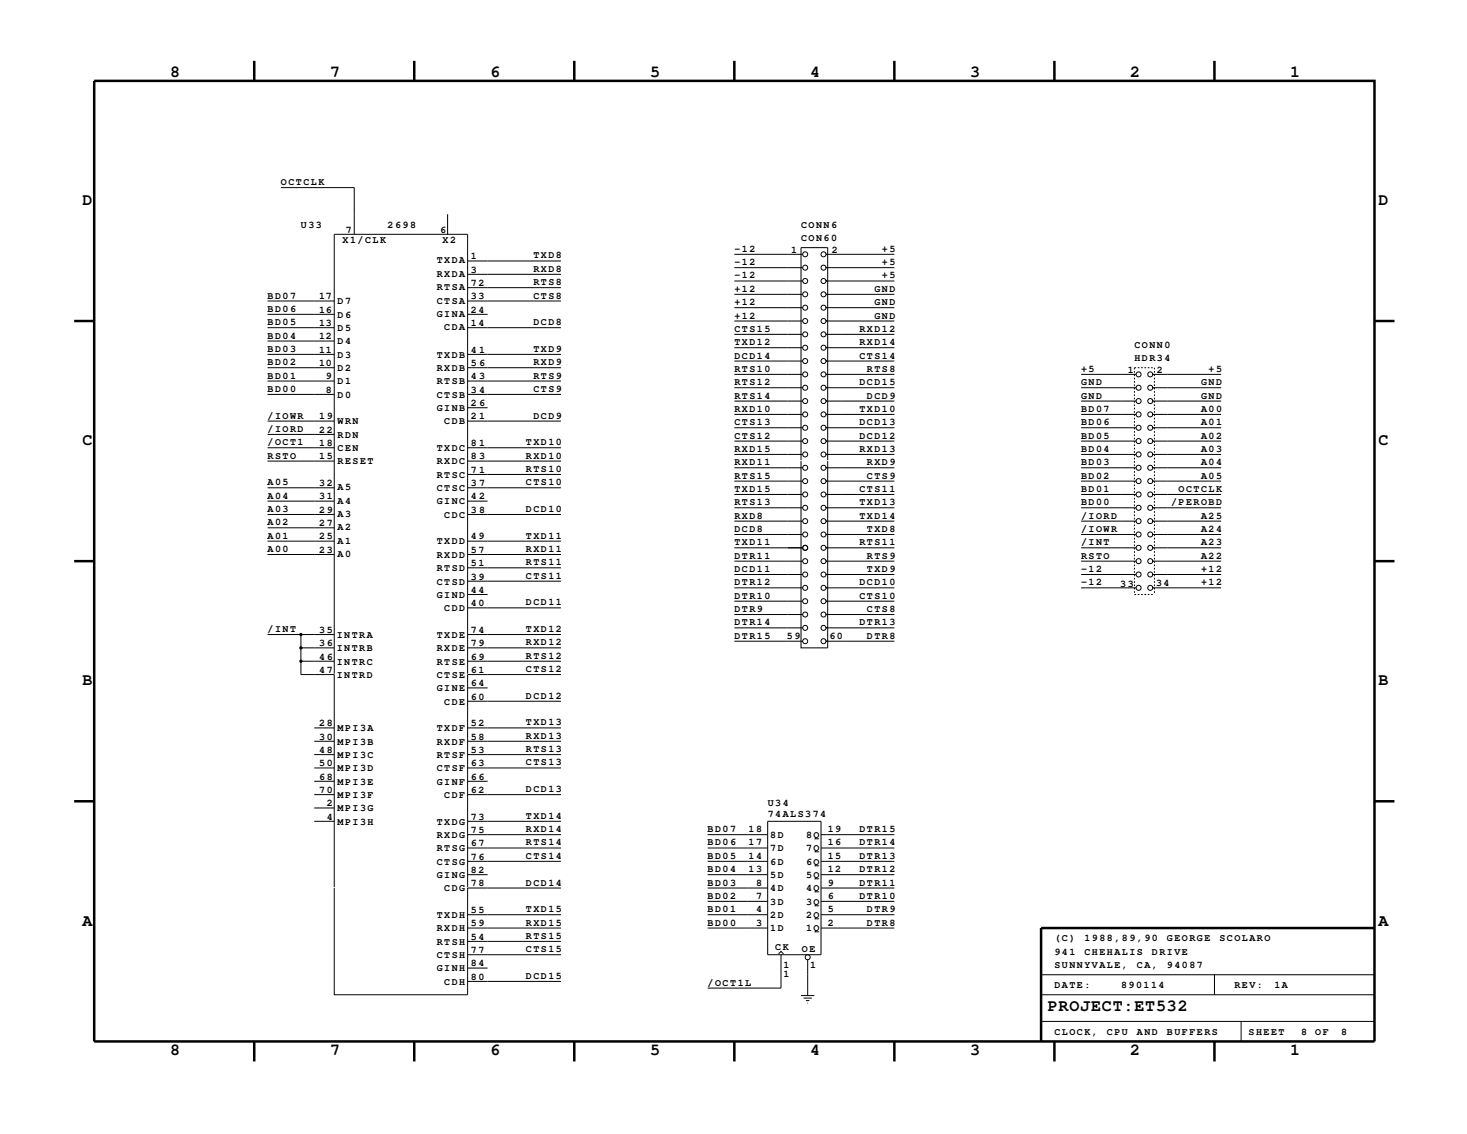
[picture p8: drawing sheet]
<svg xmlns="http://www.w3.org/2000/svg" width="279mm" height="216mm" viewBox="0 0 279 216" stroke-linecap="round" stroke-linejoin="round" font-family="sans-serif">
<g fill="none" stroke="#000" stroke-width=".48">
<path d="M17.9 15.4h243.9v182.9h-243.9zM48.4 11.6v3.8M78.9 11.6v3.8M109.4 11.6v3.8M139.9 11.6v3.8M170.3 11.6v3.8M200.8 11.6v3.8M231.3 11.6v3.8M14.1 61.1h3.8M261.8 61.1h3.8M14.1 106.8h3.8M261.8 106.8h3.8"/>
<path d="M14.1 152.6h3.8M261.8 152.6h3.8M261.8 176.7h-63.5v21.6M48.4 198.3v3.8M78.9 198.3v3.8M109.4 198.3v3.8M139.9 198.3v3.8M170.3 198.3v3.8M200.8 198.3v3.8M231.3 198.3v3.8"/>
</g>
<g fill="none" stroke="#000" stroke-width=".19">
<path d="M53.5 35.7h14v8.9M51 59.8h12.7M51 57.3h12.7M85.2 40.8v3.8M89.1 59.8h3.8M89.1 57.3h17.7M89.1 54.8h17.7M89.1 52.2h17.7M89.1 49.7h17.7M139.9 58.6h13M139.9 56h13M139.9 53.5h13"/>
<path d="M139.9 51h13M139.9 48.4h13M157.3 58.6a.48 .48 0 0 0-.6-.5 .48 .48 0 0 0-.2 .8 .48 .48 0 0 0 .8-.1v-.2h13M157.3 56a.48 .48 0 0 0-.6-.4 .48 .48 0 0 0-.2 .7 .48 .48 0 0 0 .8 0v-.3h13M157.3 53.5a.48 .48 0 0 0-.6-.4 .48 .48 0 0 0-.2 .7 .48 .48 0 0 0 .8-.1v-.2h13M157.3 51a.48 .48 0 0 0-.6-.5 .48 .48 0 0 0-.2 .8 .48 .48 0 0 0 .8-.1v-.2h13M157.3 48.4a.48 .48 0 0 0-.6-.4 .48 .48 0 0 0-.2 .7 .48 .48 0 0 0 .8 0v-.3h13M51 75.1h12.7M51 72.5h12.7M51 70h12.7M51 67.5h12.7M51 64.9h12.7"/>
<path d="M51 62.4h12.7M89.1 75.1h17.7M89.1 72.5h17.7M89.1 70h17.7M89.1 67.5h17.7M89.1 62.4h17.7M89.1 77.6h3.8M139.9 61.1h13M139.9 78.9h13M139.9 76.4h13M139.9 73.8h13M139.9 71.3h13"/>
<path d="M139.9 68.7h13M139.9 66.2h13M139.9 63.7h13M157.3 78.9a.48 .48 0 0 0-.6-.4 .48 .48 0 0 0-.2 .7 .48 .48 0 0 0 .8-.1v-.2h13M157.3 76.4a.48 .48 0 0 0-.6-.5 .48 .48 0 0 0-.2 .8 .48 .48 0 0 0 .8-.1v-.2h13M157.3 73.8a.48 .48 0 0 0-.6-.4 .48 .48 0 0 0-.2 .7 .48 .48 0 0 0 .8 0v-.3h13M157.3 71.3a.48 .48 0 0 0-.6-.5 .48 .48 0 0 0-.2 .8 .48 .48 0 0 0 .8-.1v-.2h13M157.3 68.7a.48 .48 0 0 0-.6-.4 .48 .48 0 0 0-.2 .7 .48 .48 0 0 0 .8 0v-.3h13M157.3 66.2a.48 .48 0 0 0-.6-.4 .48 .48 0 0 0-.2 .7 .48 .48 0 0 0 .8-.1v-.2h13M157.3 63.7a.48 .48 0 0 0-.6-.5 .48 .48 0 0 0-.2 .8 .48 .48 0 0 0 .8-.1v-.2h13M157.3 61.1a.48 .48 0 0 0-.6-.4 .48 .48 0 0 0-.2 .7 .48 .48 0 0 0 .8 0v-.3h13M205.9 78.9h10.5"/>
<path d="M205.9 76.4h10.5M205.9 73.8h10.5M205.9 71.3h10.5M219.6 71.3a.48 .48 0 0 0-.7-.5 .48 .48 0 0 0-.2 .8 .48 .48 0 0 0 .8-.1l.1-.2h13M219.6 73.8a.48 .48 0 0 0-.7-.4 .48 .48 0 0 0-.2 .7 .48 .48 0 0 0 .8 0l.1-.3h13M219.6 76.4a.48 .48 0 0 0-.7-.5 .48 .48 0 0 0-.2 .8 .48 .48 0 0 0 .8-.1l.1-.2h13M219.6 78.9a.48 .48 0 0 0-.7-.4 .48 .48 0 0 0-.2 .7 .48 .48 0 0 0 .8-.1l.1-.2h13M51 87.8h12.7M51 85.2h12.7M51 82.7h12.7M51 80.2h12.7M51 97.9h12.7"/>
<path d="M51 95.4h12.7M51 92.9h12.7M89.1 87.8h17.7M89.1 85.2h17.7M89.1 80.2h17.7M89.1 97.9h17.7M89.1 95.4h3.8M89.1 92.9h17.7M89.1 90.3h17.7M139.9 99.2h13M139.9 96.7h13M139.9 94.1h13"/>
<path d="M139.9 91.6h13M139.9 89.1h13M139.9 86.5h13M139.9 84h13M139.9 81.4h13M152.6 87.8v35.5h5v-35.5M152.6 87.6v-40.5h5v40.5M157.3 99.2a.48 .48 0 0 0-.6-.4 .48 .48 0 0 0-.2 .7 .48 .48 0 0 0 .8 0v-.3h13M157.3 96.7a.48 .48 0 0 0-.6-.5 .48 .48 0 0 0-.2 .8 .48 .48 0 0 0 .8-.1v-.2h13M157.3 94.1a.48 .48 0 0 0-.6-.4 .48 .48 0 0 0-.2 .7 .48 .48 0 0 0 .8 0v-.3h13M157.3 91.6a.48 .48 0 0 0-.6-.4 .48 .48 0 0 0-.2 .7 .48 .48 0 0 0 .8-.1v-.2h13M157.3 89.1a.48 .48 0 0 0-.6-.5 .48 .48 0 0 0-.2 .8 .48 .48 0 0 0 .8-.1v-.2h13"/>
<path d="M157.3 86.5a.48 .48 0 0 0-.6-.4 .48 .48 0 0 0-.2 .7 .48 .48 0 0 0 .8 0v-.3h13M157.3 84a.48 .48 0 0 0-.6-.5 .48 .48 0 0 0-.2 .8 .48 .48 0 0 0 .8-.1v-.2h13M157.3 81.4a.48 .48 0 0 0-.6-.4 .48 .48 0 0 0-.2 .7 .48 .48 0 0 0 .8 0v-.3h13M205.9 99.2h10.5M205.9 96.7h10.5M205.9 94.1h10.5M205.9 91.6h10.5M205.9 89.1h10.5M205.9 86.5h10.5M205.9 84h10.5M205.9 81.4h10.5M219.6 81.4a.48 .48 0 0 0-.7-.4 .48 .48 0 0 0-.2 .7 .48 .48 0 0 0 .8 0l.1-.3h13"/>
<path d="M219.6 84a.48 .48 0 0 0-.7-.5 .48 .48 0 0 0-.2 .8 .48 .48 0 0 0 .8-.1l.1-.2h13M219.6 86.5a.48 .48 0 0 0-.7-.4 .48 .48 0 0 0-.2 .7 .48 .48 0 0 0 .8 0l.1-.3h13M219.6 89.1a.48 .48 0 0 0-.7-.5 .48 .48 0 0 0-.2 .8 .48 .48 0 0 0 .8-.1l.1-.2h13M219.6 91.6a.48 .48 0 0 0-.7-.4 .48 .48 0 0 0-.2 .7 .48 .48 0 0 0 .8-.1l.1-.2h13M219.6 94.1a.48 .48 0 0 0-.7-.4 .48 .48 0 0 0-.2 .7 .48 .48 0 0 0 .8 0l.1-.3h13M219.6 96.7a.48 .48 0 0 0-.7-.5 .48 .48 0 0 0-.2 .8 .48 .48 0 0 0 .8-.1l.1-.2h13M219.6 99.2a.48 .48 0 0 0-.7-.4 .48 .48 0 0 0-.2 .7 .48 .48 0 0 0 .8 0l.1-.3h13M51 105.6h12.7M51 103h12.7M51 100.5h12.7M89.1 105.6h17.7M89.1 103h17.7"/>
<path d="M89.1 115.7h17.7M89.1 110.6h17.7M89.1 108.1h17.7M89.1 113.2h3.8M139.9 119.5h13M139.9 117h13M139.9 114.5h13M139.9 111.9h13M139.9 109.4h13M139.9 106.8h13M139.9 104.3h13M139.9 101.8h13"/>
<path d="M157.3 104.3a.48 .48 0 0 0-.6-.4 .48 .48 0 0 0-.2 .7 .48 .48 0 0 0 .8-.1v-.2h13M157.3 101.8a.48 .48 0 0 0-.6-.5 .48 .48 0 0 0-.2 .8 .48 .48 0 0 0 .8-.1v-.2h13M157.3 109.4a.48 .48 0 0 0-.6-.5 .48 .48 0 0 0-.2 .8 .48 .48 0 0 0 .8-.1v-.2h13M157.3 111.9a.48 .48 0 0 0-.6-.4 .48 .48 0 0 0-.2 .7 .48 .48 0 0 0 .8 0v-.3h13M157.3 114.5a.48 .48 0 0 0-.6-.5 .48 .48 0 0 0-.2 .8 .48 .48 0 0 0 .8-.1v-.2h13M157.3 117a.48 .48 0 0 0-.6-.4 .48 .48 0 0 0-.2 .7 .48 .48 0 0 0 .8-.1v-.2h13M157.3 119.5a.48 .48 0 0 0-.6-.4 .48 .48 0 0 0-.2 .7 .48 .48 0 0 0 .8 0v-.3h13M157.3 106.8a.48 .48 0 0 0-.6-.4 .48 .48 0 0 0-.2 .7 .48 .48 0 0 0 .8 0v-.3h13M205.9 111.9h10.5M205.9 109.4h10.5M205.9 106.8h10.5M205.9 104.3h10.5"/>
<path d="M205.9 101.8h10.5M219.6 101.8a.48 .48 0 0 0-.7-.5 .48 .48 0 0 0-.2 .8 .48 .48 0 0 0 .8-.1l.1-.2h13M219.6 111.9a.48 .48 0 0 0-.7-.4 .48 .48 0 0 0-.2 .7 .48 .48 0 0 0 .8 0l.1-.3h13M219.6 109.4a.48 .48 0 0 0-.7-.5 .48 .48 0 0 0-.2 .8 .48 .48 0 0 0 .8-.1l.1-.2h13M219.6 106.8a.48 .48 0 0 0-.7-.4 .48 .48 0 0 0-.2 .7 .48 .48 0 0 0 .8 0l.1-.3h13M219.6 104.3a.48 .48 0 0 0-.7-.4 .48 .48 0 0 0-.2 .7 .48 .48 0 0 0 .8-.1l.1-.2h13M51 120.8h12.7M57.3 120.8v5.1M57.3 125.9v2.5h6.4v40.5M57.3 123.3h6.4M57.3 125.9h6.4M59.8 138.6h3.9"/>
<path d="M63.7 128.3v-83.7h25.4v83.7M89.1 123.3h17.7M89.1 125.9h17.7M89.1 120.8h17.7M89.1 133.5h17.7M89.1 138.6h17.7M89.1 131h3.8M106.8 128.4h-17.7v40.5M139.9 122.1h13M157.3 122.1a.48 .48 0 0 0-.6-.5 .48 .48 0 0 0-.2 .8 .48 .48 0 0 0 .8-.1v-.2h13M59.8 151.3h3.9M59.8 146.2h3.9"/>
<path d="M59.8 143.7h3.9M59.8 141.1h3.9M59.8 156.4h3.9M59.8 148.7h3.9M59.8 153.8h3.9M89.1 151.3h17.7M89.1 146.2h17.7M89.1 143.7h17.7M89.1 141.1h17.7M89.1 158.9h17.7M89.1 156.4h17.7M89.1 148.7h3.8"/>
<path d="M134.8 158.9h11.4M146.2 156.4h10.2v25.4h-10.2zM156.4 158.9h13.9M63.7 169.1v20.3h25.4v-20.3h17.7M89.1 164h17.7M89.1 161.4h17.7M89.1 179.2h17.7M89.1 176.7h17.7M89.1 174.1h17.7M89.1 166.5h3.8M134.8 169.1h11.4M134.8 164h11.4"/>
<path d="M134.8 161.4h11.4M134.8 176.7h11.4M134.8 174.1h11.4M134.8 171.6h11.4M134.8 166.5h11.4M156.4 169.1h13.9M156.4 164h13.9M156.4 161.4h13.9M156.4 176.7h13.9M156.4 174.1h13.9M156.4 171.6h13.9M156.4 166.5h13.9"/>
<path d="M89.1 186.8h17.7M89.1 181.8h17.7M89.1 184.3h3.8M148.3 181.6l.4-.5 .5 .5M148.7 181.8v6.3h-13.9M152.6 189.5h2.5M153 190h1.6M153.5 190.5h.6M153.8 182.7v6.8M198.3 194.5h63.5M198.3 189.4h63.5M198.3 185.6h63.5"/>
<path d="M231.3 185.6v3.8M236.4 194.5v3.8"/>
<circle cx="153.4" cy="53.5" r=".48"/>
<circle cx="153.4" cy="56" r=".48"/>
<circle cx="153.4" cy="58.6" r=".48"/>
<circle cx="153.4" cy="48.4" r=".48"/>
<circle cx="153.4" cy="51" r=".48"/>
<circle cx="153.4" cy="61.1" r=".48"/>
<circle cx="153.4" cy="63.7" r=".48"/>
<circle cx="153.4" cy="66.2" r=".48"/>
<circle cx="153.4" cy="78.9" r=".48"/>
<circle cx="153.4" cy="73.8" r=".48"/>
<circle cx="153.4" cy="71.3" r=".48"/>
<circle cx="153.4" cy="68.7" r=".48"/>
<circle cx="153.4" cy="76.4" r=".48"/>
<circle cx="216.9" cy="71.3" r=".48"/>
<circle cx="216.9" cy="78.9" r=".48"/>
<circle cx="216.9" cy="76.4" r=".48"/>
<circle cx="216.9" cy="73.8" r=".48"/>
<circle cx="153.4" cy="91.6" r=".48"/>
<circle cx="153.4" cy="94.1" r=".48"/>
<circle cx="153.4" cy="84" r=".48"/>
<circle cx="153.4" cy="99.2" r=".48"/>
<circle cx="153.4" cy="89.1" r=".48"/>
<circle cx="153.4" cy="86.5" r=".48"/>
<circle cx="153.4" cy="81.4" r=".48"/>
<circle cx="153.4" cy="96.7" r=".48"/>
<circle cx="216.9" cy="84" r=".48"/>
<circle cx="216.9" cy="89.1" r=".48"/>
<circle cx="216.9" cy="96.7" r=".48"/>
<circle cx="216.9" cy="81.4" r=".48"/>
<circle cx="216.9" cy="99.2" r=".48"/>
<circle cx="216.9" cy="86.5" r=".48"/>
<circle cx="216.9" cy="94.1" r=".48"/>
<circle cx="216.9" cy="91.6" r=".48"/>
<circle cx="153.4" cy="117" r=".48"/>
<circle cx="153.4" cy="101.8" r=".48"/>
<circle cx="153.4" cy="104.3" r=".48"/>
<circle cx="153.4" cy="111.9" r=".48"/>
<circle cx="153.4" cy="119.5" r=".48"/>
<circle cx="153.4" cy="114.5" r=".48"/>
<circle cx="153.4" cy="106.8" r=".48"/>
<circle cx="153.4" cy="109.4" r=".48"/>
<circle cx="216.9" cy="106.8" r=".48"/>
<circle cx="216.9" cy="101.8" r=".48"/>
<circle cx="216.9" cy="111.9" r=".48"/>
<circle cx="216.9" cy="109.4" r=".48"/>
<circle cx="216.9" cy="104.3" r=".48"/>
<circle cx="153.4" cy="122.1" r=".48"/>
<circle cx="153.8" cy="182.2" r=".48"/>
</g>
<g fill="#000">
<circle cx="57.3" cy="123.3" r=".32"/>
<circle cx="57.3" cy="120.8" r=".32"/>
<circle cx="57.3" cy="125.9" r=".32"/>
<circle cx="153.8" cy="191" r=".08"/>
</g>
<path d="M216.1 70h3.8M216.1 70v40.5M219.9 70v40.5M216.1 110.6v2.6M216.1 113.2h3.8M219.9 110.6v2.6" fill="none" stroke="#000" stroke-width=".19" stroke-dasharray=".3 .3" stroke-linecap="butt"/>
<g font-size="3.2">
<text x="32.4" y="14.6">8</text>
<text x="62.9" y="14.6">7</text>
<text x="93.3" y="14.6">6</text>
<text x="123.8" y="14.6">5</text>
<text x="154.3" y="14.6">4</text>
<text x="184.8" y="14.6">3</text>
<text x="215.3" y="14.6">2</text>
<text x="245.7" y="14.6">1</text>
<text x="15.7" y="39.1">D</text>
<text x="262.6" y="39.1">D</text>
<text x="15.7" y="84.8">C</text>
<text x="262.6" y="84.8">C</text>
<text x="15.7" y="130.5">B</text>
<text x="262.6" y="130.5">B</text>
<text x="15.7" y="176.2">A</text>
<text x="262.6" y="176.2">A</text>
<text x="199.5" y="192.6">PROJECT:ET532</text>
<text x="32.4" y="200.8">8</text>
<text x="62.9" y="200.8">7</text>
<text x="93.3" y="200.8">6</text>
<text x="123.8" y="200.8">5</text>
<text x="154.3" y="200.8">4</text>
<text x="184.8" y="200.8">3</text>
<text x="215.3" y="200.8">2</text>
<text x="245.7" y="200.8">1</text>
</g>
<g font-size="1.9">
<text x="53.5" y="35.2">OCTCLK</text>
<text x="57.3" y="43.3">U33</text>
<text x="65.2" y="46.4">X1/CLK</text>
<text x="65.9" y="44.3">7</text>
<text x="73.8" y="43.3">2698</text>
<text x="83.8" y="44.3">6</text>
<text x="84.3" y="46.4">X2</text>
<text x="139.9" y="47.9">-12</text>
<text x="152.6" y="45.9">CON60</text>
<text x="152.6" y="43.3">CONN6</text>
<text x="168" y="47.9">+5</text>
<text x="83.2" y="50.2">TXDA</text>
<text x="83.2" y="52.7">RXDA</text>
<text x="89.7" y="49.4">1</text>
<text x="89.7" y="51.9">3</text>
<text x="101.6" y="51.8">RXD8</text>
<text x="101.6" y="49.2">TXD8</text>
<text x="139.9" y="53">-12</text>
<text x="139.9" y="50.5">-12</text>
<text x="150.7" y="48.1">1</text>
<text x="158.4" y="48.1">2</text>
<text x="168" y="50.5">+5</text>
<text x="168" y="53">+5</text>
<text x="51" y="56.8">BD07</text>
<text x="51" y="59.4">BD06</text>
<text x="60.8" y="57">17</text>
<text x="60.8" y="59.5">16</text>
<text x="64.3" y="57.9">D7</text>
<text x="83.2" y="55.2">RTSA</text>
<text x="83.2" y="57.8">CTSA</text>
<text x="89.7" y="54.5">72</text>
<text x="89.7" y="57">33</text>
<text x="89.7" y="59.5">24</text>
<text x="101.6" y="56.8">CTS8</text>
<text x="101.6" y="54.3">RTS8</text>
<text x="139.9" y="58.1">+12</text>
<text x="139.9" y="55.6">+12</text>
<text x="166.5" y="58.1">GND</text>
<text x="166.5" y="55.6">GND</text>
<text x="51" y="61.9">BD05</text>
<text x="51" y="64.5">BD04</text>
<text x="60.8" y="62.1">13</text>
<text x="60.8" y="64.6">12</text>
<text x="64.3" y="60.5">D6</text>
<text x="64.3" y="63">D5</text>
<text x="64.3" y="65.6">D4</text>
<text x="83.2" y="60.3">GINA</text>
<text x="84.6" y="62.9">CDA</text>
<text x="89.7" y="62.1">14</text>
<text x="101.6" y="61.9">DCD8</text>
<text x="139.9" y="60.6">+12</text>
<text x="139.9" y="63.2">CTS15</text>
<text x="139.9" y="65.7">TXD12</text>
<text x="163.7" y="63.2">RXD12</text>
<text x="163.7" y="65.7">RXD14</text>
<text x="166.5" y="60.6">GND</text>
<text x="51" y="67">BD03</text>
<text x="51" y="69.5">BD02</text>
<text x="60.8" y="67.2">11</text>
<text x="60.8" y="69.7">10</text>
<text x="64.3" y="68.1">D3</text>
<text x="64.3" y="70.6">D2</text>
<text x="83.2" y="68.1">TXDB</text>
<text x="83.2" y="70.6">RXDB</text>
<text x="89.7" y="67.2">4</text>
<text x="89.7" y="69.7">5</text>
<text x="91.3" y="67.2">1</text>
<text x="91.3" y="69.7">6</text>
<text x="101.6" y="69.5">RXD9</text>
<text x="101.6" y="67">TXD9</text>
<text x="139.9" y="68.3">DCD14</text>
<text x="139.9" y="70.8">RTS10</text>
<text x="163.7" y="68.3">CTS14</text>
<text x="165.1" y="70.8">RTS8</text>
<text x="205.9" y="70.8">+5</text>
<text x="214.8" y="71">1</text>
<text x="216.1" y="68.7">HDR34</text>
<text x="216.1" y="66.2">CONN0</text>
<text x="220.3" y="71">2</text>
<text x="230.2" y="70.8">+5</text>
<text x="51" y="72.1">BD01</text>
<text x="51" y="74.6">BD00</text>
<text x="62.1" y="72.2">9</text>
<text x="62.1" y="74.8">8</text>
<text x="64.3" y="73.2">D1</text>
<text x="64.3" y="75.7">D0</text>
<text x="83.2" y="73.2">RTSB</text>
<text x="83.2" y="75.7">CTSB</text>
<text x="89.7" y="72.2">4</text>
<text x="89.7" y="74.8">3</text>
<text x="89.7" y="77.3">2</text>
<text x="91.3" y="72.2">3</text>
<text x="91.3" y="74.8">4</text>
<text x="91.3" y="77.3">6</text>
<text x="101.6" y="74.6">CTS9</text>
<text x="101.6" y="72.1">RTS9</text>
<text x="139.9" y="73.3">RTS12</text>
<text x="139.9" y="75.9">RTS14</text>
<text x="163.7" y="73.3">DCD15</text>
<text x="165.1" y="75.9">DCD9</text>
<text x="205.9" y="73.3">GND</text>
<text x="205.9" y="75.9">GND</text>
<text x="228.8" y="73.3">GND</text>
<text x="228.8" y="75.9">GND</text>
<text x="51" y="82.2">/IORD</text>
<text x="51" y="79.7">/IOWR</text>
<text x="60.8" y="79.9">19</text>
<text x="60.8" y="82.4">22</text>
<text x="64.3" y="80.8">WRN</text>
<text x="64.3" y="83.3">RDN</text>
<text x="83.2" y="78.3">GINB</text>
<text x="84.6" y="80.8">CDB</text>
<text x="89.7" y="79.9">2</text>
<text x="91.3" y="79.9">1</text>
<text x="101.6" y="79.7">DCD9</text>
<text x="139.9" y="78.4">RXD10</text>
<text x="139.9" y="81">CTS13</text>
<text x="139.9" y="83.5">CTS12</text>
<text x="163.7" y="78.4">TXD10</text>
<text x="163.7" y="81">DCD13</text>
<text x="163.7" y="83.5">DCD12</text>
<text x="205.9" y="78.4">BD07</text>
<text x="205.9" y="81">BD06</text>
<text x="205.9" y="83.5">BD05</text>
<text x="228.8" y="81">A01</text>
<text x="228.8" y="78.4">A00</text>
<text x="228.8" y="83.5">A02</text>
<text x="51" y="87.3">RSTO</text>
<text x="51" y="84.8">/OCT1</text>
<text x="60.8" y="84.9">18</text>
<text x="60.8" y="87.5">15</text>
<text x="64.3" y="85.9">CEN</text>
<text x="64.3" y="88.4">RESET</text>
<text x="83.2" y="85.9">TXDC</text>
<text x="83.2" y="88.4">RXDC</text>
<text x="89.7" y="84.9">8</text>
<text x="89.7" y="87.5">8</text>
<text x="91.3" y="84.9">1</text>
<text x="91.3" y="87.5">3</text>
<text x="100.2" y="89.9">RTS10</text>
<text x="100.2" y="87.3">RXD10</text>
<text x="100.2" y="84.8">TXD10</text>
<text x="139.9" y="86">RXD15</text>
<text x="139.9" y="88.6">RXD11</text>
<text x="163.7" y="86">RXD13</text>
<text x="165.1" y="88.6">RXD9</text>
<text x="205.9" y="86">BD04</text>
<text x="205.9" y="88.6">BD03</text>
<text x="228.8" y="86">A03</text>
<text x="228.8" y="88.6">A04</text>
<text x="51" y="94.9">A04</text>
<text x="51" y="92.4">A05</text>
<text x="60.8" y="92.6">32</text>
<text x="60.8" y="95.1">31</text>
<text x="64.3" y="93.3">A5</text>
<text x="64.3" y="95.9">A4</text>
<text x="83.2" y="91">RTSC</text>
<text x="83.2" y="93.5">CTSC</text>
<text x="89.7" y="90">7</text>
<text x="89.7" y="92.6">3</text>
<text x="89.7" y="95.1">4</text>
<text x="91.3" y="90">1</text>
<text x="91.3" y="92.6">7</text>
<text x="91.3" y="95.1">2</text>
<text x="100.2" y="92.4">CTS10</text>
<text x="139.9" y="91.1">RTS15</text>
<text x="139.9" y="93.7">TXD15</text>
<text x="163.7" y="93.7">CTS11</text>
<text x="165.1" y="91.1">CTS9</text>
<text x="205.9" y="91.1">BD02</text>
<text x="205.9" y="93.7">BD01</text>
<text x="224.5" y="93.7">OCTCLK</text>
<text x="228.8" y="91.1">A05</text>
<text x="51" y="100">A02</text>
<text x="51" y="97.5">A03</text>
<text x="60.8" y="97.6">29</text>
<text x="60.8" y="100.2">27</text>
<text x="64.3" y="98.4">A3</text>
<text x="64.3" y="101">A2</text>
<text x="83.2" y="96">GINC</text>
<text x="84.6" y="98.6">CDC</text>
<text x="89.7" y="97.6">3</text>
<text x="91.3" y="97.6">8</text>
<text x="100.2" y="97.5">DCD10</text>
<text x="139.9" y="96.2">RTS13</text>
<text x="139.9" y="98.7">RXD8</text>
<text x="139.9" y="101.3">DCD8</text>
<text x="163.7" y="96.2">TXD13</text>
<text x="163.7" y="98.7">TXD14</text>
<text x="165.1" y="101.3">TXD8</text>
<text x="205.9" y="98.7">/IORD</text>
<text x="205.9" y="101.3">/IOWR</text>
<text x="205.9" y="96.2">BD00</text>
<text x="223" y="96.2">/PEROBD</text>
<text x="228.8" y="101.3">A24</text>
<text x="228.8" y="98.7">A25</text>
<text x="51" y="105.1">A00</text>
<text x="51" y="102.6">A01</text>
<text x="60.8" y="102.7">25</text>
<text x="60.8" y="105.3">23</text>
<text x="64.3" y="103.5">A1</text>
<text x="64.3" y="106">A0</text>
<text x="83.2" y="103.7">TXDD</text>
<text x="83.2" y="106.2">RXDD</text>
<text x="89.7" y="102.7">49</text>
<text x="89.7" y="105.3">57</text>
<text x="89.7" y="107.8">51</text>
<text x="100.2" y="107.6">RTS11</text>
<text x="100.2" y="105.1">RXD11</text>
<text x="100.2" y="102.6">TXD11</text>
<text x="139.9" y="103.8">TXD11</text>
<text x="139.9" y="106.4">DTR11</text>
<text x="163.7" y="103.8">RTS11</text>
<text x="165.1" y="106.4">RTS9</text>
<text x="205.9" y="103.8">/INT</text>
<text x="205.9" y="106.4">RSTO</text>
<text x="228.8" y="106.4">A22</text>
<text x="228.8" y="103.8">A23</text>
<text x="83.2" y="108.7">RTSD</text>
<text x="83.2" y="111.3">CTSD</text>
<text x="83.2" y="113.8">GIND</text>
<text x="89.7" y="110.3">39</text>
<text x="89.7" y="112.9">44</text>
<text x="100.2" y="110.2">CTS11</text>
<text x="139.9" y="108.9">DCD11</text>
<text x="139.9" y="111.4">DTR12</text>
<text x="139.9" y="114">DTR10</text>
<text x="163.7" y="111.4">DCD10</text>
<text x="163.7" y="114">CTS10</text>
<text x="165.1" y="108.9">TXD9</text>
<text x="205.9" y="108.9">-12</text>
<text x="205.9" y="111.4">-12</text>
<text x="213.4" y="111.8">33</text>
<text x="220.2" y="111.6">34</text>
<text x="228.8" y="108.9">+12</text>
<text x="228.8" y="111.4">+12</text>
<text x="84.6" y="116.4">CDD</text>
<text x="89.7" y="115.4">40</text>
<text x="100.2" y="115.3">DCD11</text>
<text x="139.9" y="116.5">DTR9</text>
<text x="139.9" y="119.1">DTR14</text>
<text x="163.7" y="119.1">DTR13</text>
<text x="165.1" y="116.5">CTS8</text>
<text x="51" y="120.3">/INT</text>
<text x="60.8" y="120.5">35</text>
<text x="60.8" y="123">36</text>
<text x="60.8" y="125.6">46</text>
<text x="64.1" y="121.4">INTRA</text>
<text x="64.1" y="124">INTRB</text>
<text x="83.2" y="121.4">TXDE</text>
<text x="83.2" y="124">RXDE</text>
<text x="89.7" y="120.5">74</text>
<text x="89.7" y="123">79</text>
<text x="89.7" y="125.6">69</text>
<text x="100.2" y="125.4">RTS12</text>
<text x="100.2" y="122.9">RXD12</text>
<text x="100.2" y="120.3">TXD12</text>
<text x="139.9" y="121.6">DTR15</text>
<text x="149.9" y="121.6">59</text>
<text x="158" y="121.6">60</text>
<text x="165.1" y="121.6">DTR8</text>
<text x="60.8" y="128.1">47</text>
<text x="64.1" y="126.5">INTRC</text>
<text x="64.1" y="129.1">INTRD</text>
<text x="83.2" y="126.5">RTSE</text>
<text x="83.2" y="129.1">CTSE</text>
<text x="83.2" y="131.6">GINE</text>
<text x="89.7" y="128.1">61</text>
<text x="89.7" y="130.7">64</text>
<text x="100.2" y="128">CTS12</text>
<text x="84.6" y="134.1">CDE</text>
<text x="89.7" y="133.2">60</text>
<text x="100.2" y="133">DCD12</text>
<text x="60.8" y="138.3">28</text>
<text x="60.8" y="140.8">30</text>
<text x="60.8" y="143.4">48</text>
<text x="64.3" y="139.2">MPI3A</text>
<text x="64.3" y="141.8">MPI3B</text>
<text x="83.2" y="139.2">TXDF</text>
<text x="83.2" y="141.8">RXDF</text>
<text x="89.7" y="138.3">52</text>
<text x="89.7" y="140.8">58</text>
<text x="89.7" y="143.4">53</text>
<text x="100.2" y="140.7">RXD13</text>
<text x="100.2" y="138.1">TXD13</text>
<text x="100.2" y="143.2">RTS13</text>
<text x="60.8" y="145.9">50</text>
<text x="60.8" y="148.4">68</text>
<text x="64.3" y="144.3">MPI3C</text>
<text x="64.3" y="146.8">MPI3D</text>
<text x="64.3" y="149.4">MPI3E</text>
<text x="83.2" y="144.3">RTSF</text>
<text x="83.2" y="146.8">CTSF</text>
<text x="83.2" y="149.4">GINF</text>
<text x="89.7" y="145.9">63</text>
<text x="89.7" y="148.4">66</text>
<text x="100.2" y="145.7">CTS13</text>
<text x="60.8" y="151">70</text>
<text x="62.2" y="153.5">2</text>
<text x="64.3" y="151.9">MPI3F</text>
<text x="64.3" y="154.5">MPI3G</text>
<text x="84.6" y="151.9">CDF</text>
<text x="89.7" y="151">62</text>
<text x="100.2" y="155.9">TXD14</text>
<text x="100.2" y="150.8">DCD13</text>
<text x="146.2" y="155.6">74ALS374</text>
<text x="146.2" y="153.5">U34</text>
<text x="62.2" y="156.1">4</text>
<text x="64.3" y="157">MPI3H</text>
<text x="83.2" y="157">TXDG</text>
<text x="83.2" y="159.5">RXDG</text>
<text x="89.7" y="156.1">73</text>
<text x="89.7" y="158.6">75</text>
<text x="89.7" y="161.1">67</text>
<text x="100.2" y="161">RTS14</text>
<text x="100.2" y="158.4">RXD14</text>
<text x="134.8" y="158.4">BD07</text>
<text x="134.8" y="161">BD06</text>
<text x="142.6" y="158.4">18</text>
<text x="142.6" y="161">17</text>
<text x="146.7" y="159.5">8D</text>
<text x="153.5" y="159.5">8Q</text>
<text x="157.6" y="158.4">19</text>
<text x="157.6" y="161">16</text>
<text x="163.7" y="161">DTR14</text>
<text x="163.7" y="158.4">DTR15</text>
<text x="83.2" y="162.1">RTSG</text>
<text x="83.2" y="164.6">CTSG</text>
<text x="83.2" y="167.2">GING</text>
<text x="89.7" y="163.7">76</text>
<text x="89.7" y="166.2">82</text>
<text x="100.2" y="163.5">CTS14</text>
<text x="134.8" y="163.5">BD05</text>
<text x="134.8" y="166.1">BD04</text>
<text x="142.6" y="163.5">14</text>
<text x="142.6" y="166.1">13</text>
<text x="146.7" y="162.1">7D</text>
<text x="146.7" y="164.6">6D</text>
<text x="146.7" y="167.2">5D</text>
<text x="153.5" y="162.1">7Q</text>
<text x="153.5" y="164.6">6Q</text>
<text x="153.5" y="167.2">5Q</text>
<text x="157.6" y="163.5">15</text>
<text x="157.6" y="166.1">12</text>
<text x="163.7" y="166.1">DTR12</text>
<text x="163.7" y="163.5">DTR13</text>
<text x="84.6" y="169.7">CDG</text>
<text x="89.7" y="168.8">78</text>
<text x="89.7" y="173.8">55</text>
<text x="100.2" y="173.7">TXD15</text>
<text x="100.2" y="168.6">DCD14</text>
<text x="134.8" y="168.6">BD03</text>
<text x="134.8" y="171.1">BD02</text>
<text x="134.8" y="173.7">BD01</text>
<text x="144" y="168.6">8</text>
<text x="144" y="171.1">7</text>
<text x="144" y="173.7">4</text>
<text x="146.7" y="169.7">4D</text>
<text x="146.7" y="172.2">3D</text>
<text x="153.5" y="169.7">4Q</text>
<text x="153.5" y="172.2">3Q</text>
<text x="157.6" y="168.6">9</text>
<text x="157.6" y="171.1">6</text>
<text x="157.6" y="173.7">5</text>
<text x="163.7" y="171.1">DTR10</text>
<text x="163.7" y="168.6">DTR11</text>
<text x="165.1" y="173.7">DTR9</text>
<text x="83.2" y="174.8">TXDH</text>
<text x="83.2" y="177.3">RXDH</text>
<text x="83.2" y="179.9">RTSH</text>
<text x="89.7" y="176.4">59</text>
<text x="89.7" y="178.9">54</text>
<text x="100.2" y="176.2">RXD15</text>
<text x="100.2" y="178.8">RTS15</text>
<text x="134.8" y="176.2">BD00</text>
<text x="144" y="176.2">3</text>
<text x="146.7" y="174.8">2D</text>
<text x="146.7" y="177.3">1D</text>
<text x="153.5" y="174.8">2Q</text>
<text x="153.5" y="177.3">1Q</text>
<text x="157.6" y="176.2">2</text>
<text x="165.1" y="176.2">DTR8</text>
<text x="200.8" y="179.2">(C)</text>
<text x="206.5" y="179.2">1988,89,90</text>
<text x="222.3" y="179.2">GEORGE</text>
<text x="232.3" y="179.2">SCOLARO</text>
<text x="83.2" y="182.4">CTSH</text>
<text x="83.2" y="184.9">GINH</text>
<text x="89.7" y="181.5">77</text>
<text x="89.7" y="184">84</text>
<text x="100.2" y="181.3">CTS15</text>
<text x="147.6" y="180.8">CK</text>
<text x="149.2" y="184.3">1</text>
<text x="152.7" y="181.3">OE</text>
<text x="154.3" y="184.3">1</text>
<text x="200.8" y="184.3">SUNNYVALE,</text>
<text x="200.8" y="181.8">941</text>
<text x="206.5" y="181.8">CHEHALIS</text>
<text x="216.5" y="184.3">CA,</text>
<text x="219.4" y="181.8">DRIVE</text>
<text x="222.3" y="184.3">94087</text>
<text x="84.6" y="187.5">CDH</text>
<text x="89.7" y="186.5">80</text>
<text x="100.2" y="186.4">DCD15</text>
<text x="134.8" y="187.6">/OCT1L</text>
<text x="149.2" y="186.1">1</text>
<text x="200.8" y="188.1">DATE:</text>
<text x="213.5" y="188.1">890114</text>
<text x="235.1" y="188.1">REV:</text>
<text x="242.7" y="188.1">1A</text>
<text x="200.8" y="197">CLOCK,</text>
<text x="210.8" y="197">CPU</text>
<text x="216.5" y="197">AND</text>
<text x="222.3" y="197">BUFFERS</text>
<text x="237.8" y="197">SHEET</text>
<text x="247.8" y="197">8</text>
<text x="250.5" y="197">OF</text>
<text x="255.4" y="197">8</text>
</g>
</svg>
